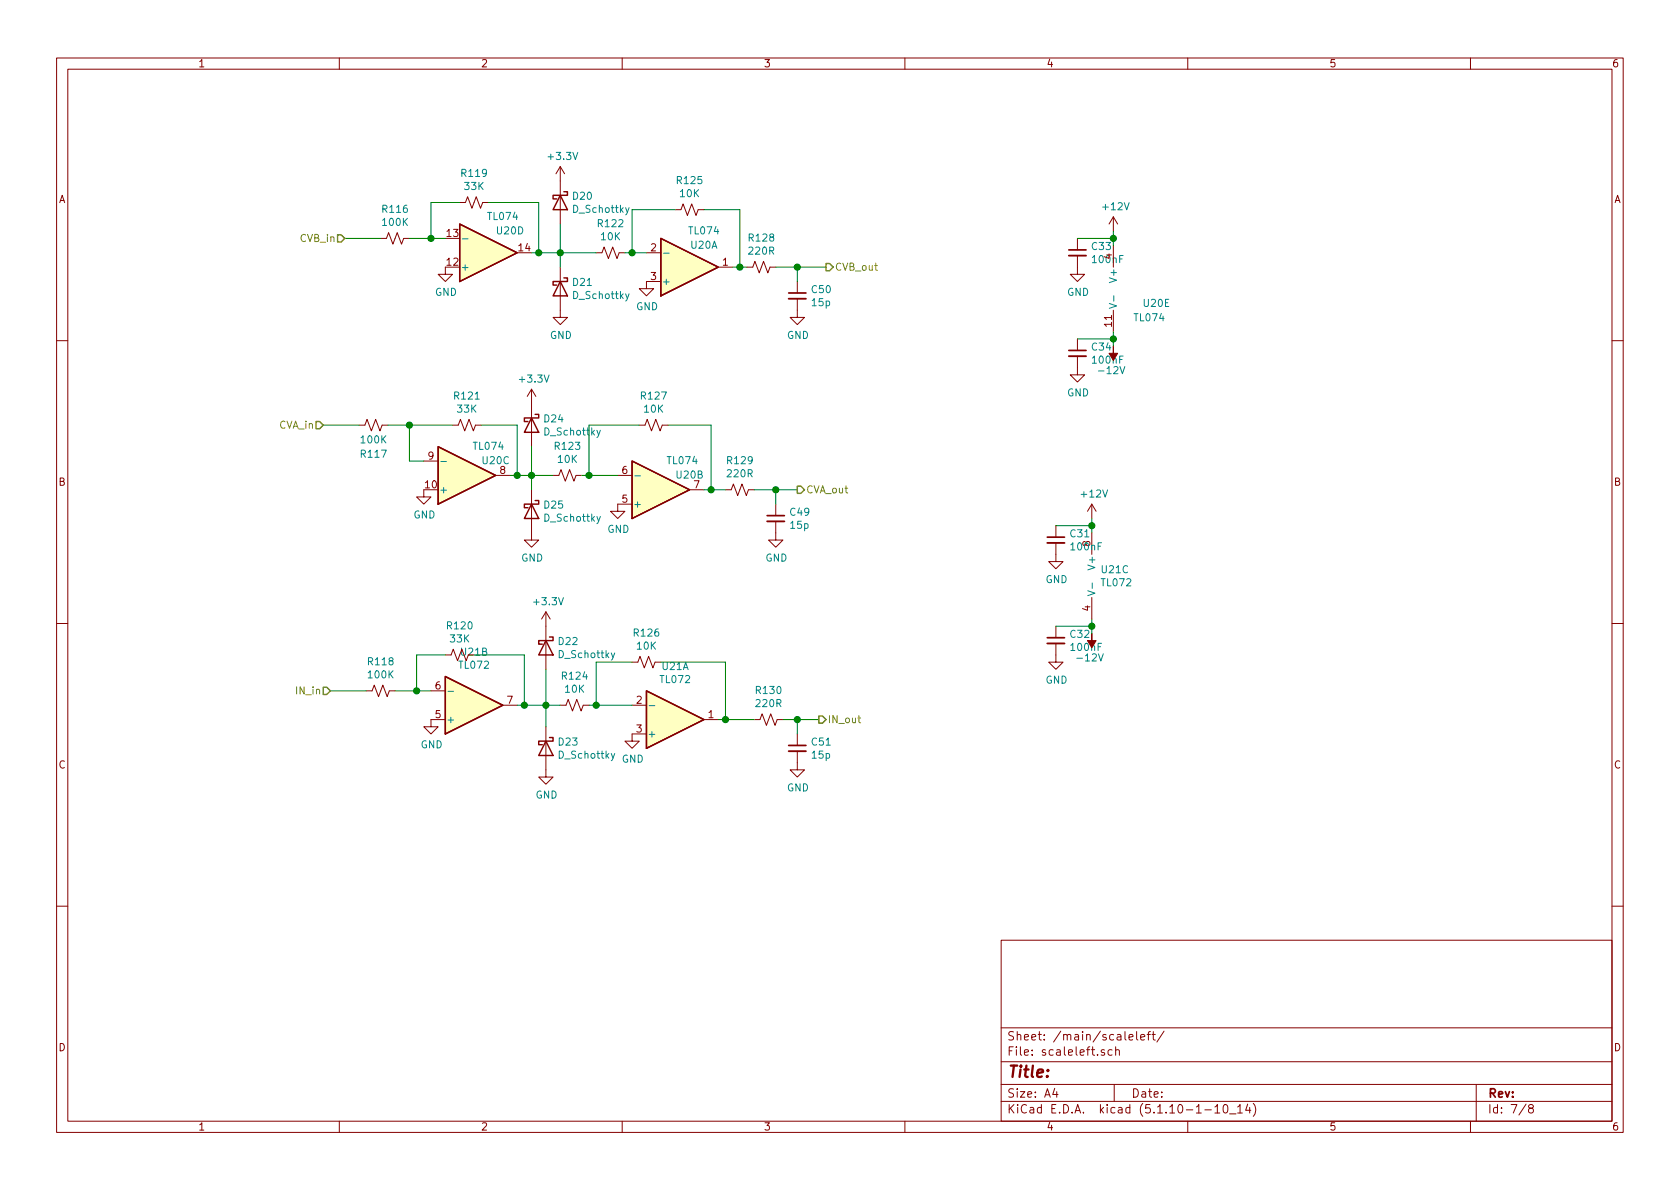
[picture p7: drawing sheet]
<svg xmlns="http://www.w3.org/2000/svg" width="297mm" height="210mm" viewBox="0 0 297 210" stroke-linecap="round" stroke-linejoin="round" font-family="sans-serif">
<g fill="none" stroke="#840000" stroke-width=".18">
<path d="M10 10.3h277v189.9h-277zM12 12.2h273v186.1h-273zM60 10.3v1.9M110 10.3v1.9M160 10.3v1.9M210 10.3v1.9M260 10.3v1.9M81.3 35.8h1l.4-1 .7 2 .8-2 .8 2 .3-1h1.1M99.1 29.5v10.1M99.1 29.5l-.8 1.2M99.1 29.5l.7 1.2M119.4 37.1h1l.4-1 .7 2 .8-2 .8 2 .3-1h1.1"/>
<path d="M196.8 38.3l-.7 1.3M196.8 38.3v2.6M196.8 38.3l.8 1.3M67.3 42.2h1l.4-1.1 .8 2.1 .7-2.1 .8 2.1 .4-1h1M78.7 47.2v1.3h1.3l-1.3 1.3-1.2-1.3h1.2M99.1 47.2v8.9h1.2l-1.2 1.3-1.3-1.3h1.3M105.4 44.7h1l.4-1 .8 2 .7-2 .8 2 .4-1h1M114.3 44.7h2.5M116.8 49.8h-2.5v1.2h1.3l-1.3 1.3-1.3-1.3h1.3M127 47.2h2.5M132.1 47.2h1l.4-1 .7 2.1 .8-2.1 .8 2.1 .3-1.1h1.1M141 52.8v3.3h1.2l-1.2 1.3-1.3-1.3h1.3"/>
<path d="M141 49.8v2M190.5 45.2v3.3h1.3l-1.3 1.3-1.3-1.3h1.3M190.5 42.2v2M190.5 59.9v2.1M196.8 43.4v3.8M196.8 54.9v3.8M10 60.2h2M63.5 75.2h1l.4-1 .8 2 .7-2 .8 2 .4-1h1M80 75.2h1l.4-1 .8 2 .7-2 .8 2 .4-1h1M94 68.8v10.2M94 68.8l-.8 1.3M94 68.8l.7 1.3"/>
<path d="M113 75.2h1l.4-1 .8 2 .8-2 .7 2 .4-1h1M190.5 63v3.3h1.3l-1.3 1.3-1.3-1.3h1.3M285 60.2h2M74.9 86.6v1.3h1.3l-1.3 1.2-1.2-1.2h1.2M74.9 81.5h2.6M87.6 84.1h2.6M94 86.6v8.9h1.2l-1.2 1.3-1.3-1.3h1.3M97.8 84.1h1l.4-1 .7 2 .8-2 .8 2 .4-1h1M109.2 84.1h2.6M111.8 89.1h-2.6v1.3h1.3l-1.3 1.3-1.3-1.3h1.3M121.9 86.6h2.6M128.3 86.6h1l.4-1 .7 2 .8-2 .8 2 .3-1h1"/>
<path d="M137.2 92.2v3.3h1.2l-1.2 1.3-1.3-1.3h1.3M137.2 89.1v2.1M186.7 96v3.3h1.3l-1.3 1.3-1.3-1.3h1.3M186.7 93v2M193 89.1v2.6M193 94.2v3.8M193 89.1l-.7 1.3M193 89.1l.8 1.3M10 110.3h2M78.7 115.8h1.1l.3-1 .8 2 .8-2 .7 2 .4-1M96.5 108.2v10.2M96.5 108.2l-.7 1.3"/>
<path d="M96.5 108.2l.8 1.3M111.8 117.1h1l.4-1 .7 2 .8-2 .7 2 .4-1h1M186.7 113.8v3.3h1.3l-1.3 1.3-1.3-1.3h1.3M186.7 110.7v2.1M193 105.7v3.8M285 110.3h2M64.8 122.2h1l.4-1 .7 2 .8-2 .8 2 .3-1h1M76.2 122.2h2.5M78.7 127.2h-2.5v1.3h1.3l-1.3 1.3-1.3-1.3h1.3M88.9 124.7h2.5M96.5 128.5v8.9h1.3l-1.3 1.3-1.3-1.3h1.3M99.1 124.7h1l.4-1 .7 2 .8-2 .7 2 .4-1h1"/>
<path d="M111.8 124.7h2.5M114.3 129.8h-2.5v1.3h1.2l-1.2 1.2-1.3-1.2h1.3M124.5 127.2h2.5M133.3 127.2h1.1l.3-1 .8 2.1 .8-2.1 .7 2.1 .4-1.1h1M141 132.8v3.3h1.2l-1.2 1.3-1.3-1.3h1.3M141 129.8v2M10 160.2h2M177 166.3h108v32h-108zM285 160.2h2M60 198.3v1.9M110 198.3v1.9M160 198.3v1.9"/>
<path d="M177 194.8h108M177 191.8h108M177 187.8h108M177 181.8h108M186.5 192.5l-.4 1h1M186.8 193v1M195.3 185.7a.37 .37 0 0 0-.6 .1l.1 .2 .5 .2v.1l-.2 .3-.4-.1M196.6 185.7l-.4-.1-.3 .3 .1 .6 .2 .1 .4-.1M197 191.8v3M197.3 185.7a.37 .37 0 0 1 .6 .1v.8M197.3 185.1v1.5M199.6 183.4l.7-.1v-.3l-.5-.1-.2 .2 .1 .7h.6"/>
<path d="M201 182.4v1.3l.2 .2M201.7 183.4l.7-.1-.1-.3-.4-.1-.2 .2 .1 .7h.5M202.8 182.9h.6M203.4 182.4l-.4 .2v1.3M203.7 182.9h.6M203.9 182.4v1.3l.4 .2M205.8 182.3l-1.3 2M210 198.3v1.9M213 196.3h1.2M214.8 195.8l.4-.5v1.5M214.8 196.8h.9M216.4 195.5l.3-.2a.94 .94 0 0 1 0 1.5l-.4-.3v-.6z"/>
<path d="M217.4 197h1.1M218.8 195.8l.5-.5v1.5M218.8 196.8h.9M220.6 195.2l-.4 1.1h1M221 195.8v1M221.6 195.1a1.71 1.71 0 0 1 0 2.3M260 198.3v1.9M261 191.8v6.5M269.8 195.2l-1.2 2M270.6 196l-.3-.2v-.2l.3-.3h.2l.3 .3-.1 .2-.6 .2a.48 .48 0 0 0-.1 .7l.3 .1 .4-.1a.48 .48 0 0 0-.2-.7"/>
</g>
<g fill="#ffffc2" stroke="#ffffc2" stroke-width=".18">
<path d="M81.3 39.6l10.1 5.1-10.1 5.1z"/>
<path d="M77.5 79l10.1 5.1-10.1 5z"/>
<path d="M116.8 42.2l10.2 5-10.2 5.1z"/>
<path d="M111.8 81.5l10.1 5.1-10.1 5.1z"/>
<path d="M114.3 122.2l10.2 5-10.2 5.1z"/>
<path d="M78.7 119.6l10.2 5.1-10.2 5.1z"/>
</g>
<g fill="none" stroke="#840000" stroke-width=".25">
<path d="M81.3 39.6l10.1 5.1-10.1 5.1zM99.1 34.5l1.2 2.6h-2.5zM99.7 33.9h.6v.6h-2.5v.7h.6M99.1 49.8l1.2 2.5h-2.5zM99.7 49.1h.6v.7h-2.5v.6h.6M116.8 42.2l10.2 5-10.2 5.1zM77.5 79l10.1 5.1-10.1 5zM94 73.9l1.2 2.5h-2.5zM94.6 73.3h.6v.6h-2.5v.6h.6M94 89.1l1.2 2.6h-2.5zM94.6 88.5h.6v.6h-2.5v.7h.6M111.8 81.5l10.1 5.1-10.1 5.1z"/>
<path d="M78.7 119.6l10.2 5.1-10.2 5.1zM96.5 113.3l1.3 2.5h-2.6zM97.2 112.6h.6v.7h-2.6v.6h.7M96.5 131.1l1.3 2.5h-2.6zM97.2 130.4h.6v.7h-2.6v.6h.7M114.3 122.2l10.2 5-10.2 5.1z"/>
</g>
<g fill="none" stroke="#008484" stroke-width=".18">
<path d="M111.2 36.7l-.4 1.2-.2 .1M81.8 42.2h1M111.2 52l-.4 1.1-.2 .1M117.3 44.8h1M196.1 53.7l1.3 .4-1.3 .4M196.9 52.3v1M106.1 76.1l-.4 1.1-.2 .2M78 81.6h.9M106.1 91.3l-.4 1.2-.2 .1M112.2 84.1h1M108.7 115.5l-.4 1.1-.2 .1M192.3 104.5l1.3 .4-1.3 .4"/>
<path d="M193.1 103.1v1M79.2 122.2h1M108.7 133.2l-.4 1.2-.2 .1M114.8 124.8h1"/>
</g>
<path d="M139.4 52.8h3.1M189 45.2h3M189 63h3M135.6 92.2h3.1M185.2 96h3M185.2 113.8h3M139.4 132.8h3.1" fill="none" stroke="#840000" stroke-width=".33"/>
<path d="M139.4 51.8h3.1M189 44.2h3M189 62h3M135.6 91.2h3.1M185.2 95h3M185.2 112.8h3M139.4 131.8h3.1" fill="none" stroke="#840000" stroke-width=".3"/>
<g fill="#840000" stroke="#840000" stroke-width=".18">
<path d="M193 112v1.3h.8l-.8 1.2-.7-1.2h.7z"/>
<path d="M196.8 61.2v1.3h.8l-.8 1.2-.7-1.2h.7z"/>
</g>
<g fill="none" stroke="#008400" stroke-width=".18">
<path d="M81.3 35.8h-5.1v6.4M86.4 35.8h8.8v8.9M99.1 39.6v7.6M119.4 37.1h-7.6v7.6M124.5 37.1h6.3v10.1M61 42.2h6.3M72.4 42.2h6.3M94 44.7h11.4M110.5 44.7h3.8M129.5 47.2h2.6M137.2 47.2h8.8M141 47.2v2.6"/>
<path d="M190.5 42.2h6.3M190.5 59.9h6.3M196.8 40.9v2.5M196.8 58.7v2.5M57.1 75.2h6.4M68.6 75.2h11.4M72.4 75.2v6.3h2.5M85.1 75.2h6.3v8.9M94 79v7.6M113 75.2h-8.9v8.9M118.1 75.2h7.6v11.4M90.2 84.1h7.6"/>
<path d="M102.9 84.1h6.3M124.5 86.6h3.8M133.3 86.6h7.7M137.2 86.6v2.5M186.7 93h6.3M193 91.7v2.5M78.7 115.8h-5v6.4M83.8 115.8h8.9v8.9M96.5 118.4v10.1M111.8 117.1h-6.4v7.6M116.8 117.1h11.5v10.1M186.7 110.7h6.3"/>
<path d="M193 109.5v2.5M58.4 122.2h6.4M69.8 122.2h6.4M91.4 124.7h7.7M104.1 124.7h7.7M127 127.2h6.3M138.4 127.2h6.4M141 127.2v2.6"/>
</g>
<path d="M151.7 127h.5M151.9 126.5v1.1l.3 .2" fill="none" stroke="#848400" stroke-width=".18"/>
<path d="M59.7 41.5h.6l.7 .7-.7 .6h-.6zM146 46.6h.7l.6 .6-.6 .7h-.7zM55.9 74.5h.6l.6 .7-.6 .6h-.6zM141 86h.6l.6 .6-.6 .6h-.6zM57.1 121.5h.7l.6 .7-.6 .6h-.7zM144.8 126.6h.6l.6 .6-.6 .7h-.6z" fill="none" stroke="#848400" stroke-width=".25"/>
<g fill="#008400" stroke="#008400" stroke-width=".25">
<circle cx="94" cy="84.1" r=".51"/>
<circle cx="104.1" cy="84.1" r=".51"/>
<circle cx="96.5" cy="124.7" r=".51"/>
<circle cx="95.3" cy="44.7" r=".51"/>
<circle cx="99.1" cy="44.7" r=".51"/>
<circle cx="111.8" cy="44.7" r=".51"/>
<circle cx="193" cy="110.7" r=".51"/>
<circle cx="193" cy="93" r=".51"/>
<circle cx="72.4" cy="75.2" r=".51"/>
<circle cx="196.9" cy="59.9" r=".51"/>
<circle cx="196.9" cy="42.2" r=".51"/>
<circle cx="130.8" cy="47.2" r=".51"/>
<circle cx="91.4" cy="84.1" r=".51"/>
<circle cx="76.2" cy="42.2" r=".51"/>
<circle cx="125.7" cy="86.6" r=".51"/>
<circle cx="141" cy="127.2" r=".51"/>
<circle cx="128.3" cy="127.2" r=".51"/>
<circle cx="105.4" cy="124.7" r=".51"/>
<circle cx="137.2" cy="86.6" r=".51"/>
<circle cx="92.7" cy="124.7" r=".51"/>
<circle cx="73.7" cy="122.2" r=".51"/>
<circle cx="141" cy="47.2" r=".51"/>
</g>
<text font-size="2.8" fill="#840000" x="178" y="190.5">Title:</text>
<g font-size="2.1" fill="#840000">
<text x="178" y="184">Sheet: /main/scaleleft/</text>
<text x="178" y="186.7">File: scaleleft.sch</text>
<text x="178" y="196.9">KiCad E.D.A. kicad (5.1.10-1-10_14)</text>
<text x="178" y="194.1">Size: A4</text>
<text x="200" y="194.1">Date:</text>
<text x="263" y="194.1">Rev:</text>
<text x="263" y="196.9">Id: 7/8</text>
</g>
<g font-size="1.8" fill="#840000">
<text x="35" y="11.9">1</text>
<text x="85" y="11.9">2</text>
<text x="135" y="11.9">3</text>
<text x="185" y="11.9">4</text>
<text x="235" y="11.9">5</text>
<text x="285" y="11.9">6</text>
<text x="10.4" y="35.9">A</text>
<text x="285.4" y="35.9">A</text>
<text x="79" y="41.9">13</text>
<text x="79" y="47">12</text>
<text x="91.7" y="44.4">14</text>
<text x="115.1" y="44.4">2</text>
<text x="127.8" y="47">1</text>
<text x="196.6" y="45.8" transform="rotate(-90 196.6 45.8)">4</text>
<text x="115.1" y="49.5">3</text>
<text x="196.6" y="57.7" transform="rotate(-90 196.6 57.7)">11</text>
<text x="75.7" y="81.3">9</text>
<text x="88.4" y="83.8">8</text>
<text x="110" y="83.8">6</text>
<text x="10.4" y="85.9">B</text>
<text x="75.2" y="86.4">10</text>
<text x="110" y="88.9">5</text>
<text x="122.7" y="86.4">7</text>
<text x="285.4" y="85.9">B</text>
<text x="192.8" y="96.6" transform="rotate(-90 192.8 96.6)">8</text>
<text x="192.8" y="108" transform="rotate(-90 192.8 108)">4</text>
<text x="81.6" y="115.9">U21B</text>
<text x="77" y="121.9">6</text>
<text x="89.7" y="124.5">7</text>
<text x="112.5" y="124.5">2</text>
<text x="77" y="127">5</text>
<text x="112.5" y="129.5">3</text>
<text x="125.2" y="127">1</text>
<text x="10.4" y="135.9">C</text>
<text x="285.4" y="135.9">C</text>
<text x="10.4" y="185.9">D</text>
<text x="285.4" y="185.9">D</text>
<text x="35" y="199.9">1</text>
<text x="85" y="199.9">2</text>
<text x="135" y="199.9">3</text>
<text x="185" y="199.9">4</text>
<text x="235" y="199.9">5</text>
<text x="285" y="199.9">6</text>
</g>
<g font-size="1.8" fill="#008484">
<text x="97.1" y="28.3">+3.3V</text>
<text x="81.7" y="31.3">R119</text>
<text x="82.2" y="33.6">33K</text>
<text x="101.3" y="35.3">D20</text>
<text x="119.8" y="32.6">R125</text>
<text x="120.3" y="34.9">10K</text>
<text x="67.7" y="37.6">R116</text>
<text x="67.7" y="39.9">100K</text>
<text x="86.4" y="38.9">TL074</text>
<text x="87.9" y="41.4">U20D</text>
<text x="101.4" y="37.6">D_Schottky</text>
<text x="105.8" y="40.2">R122</text>
<text x="121.9" y="41.4">TL074</text>
<text x="195.1" y="37.2">+12V</text>
<text x="81.4" y="47.9">+</text>
<text x="106.3" y="42.5">10K</text>
<text x="122.2" y="44">U20A</text>
<text x="132.5" y="42.7">R128</text>
<text x="132.5" y="45">220R</text>
<text x="193.1" y="44.2">C33</text>
<text x="193.3" y="46.5">100nF</text>
<text x="76.9" y="52.3">GND</text>
<text x="101.3" y="50.6">D21</text>
<text x="101.4" y="52.9">D_Schottky</text>
<text x="117" y="50.4">+</text>
<text x="143.6" y="51.8">C50</text>
<text x="188.7" y="52.3">GND</text>
<text x="197.5" y="49.6" transform="rotate(-90 197.5 49.6)">V+</text>
<text x="97.2" y="59.9">GND</text>
<text x="112.5" y="54.9">GND</text>
<text x="139.1" y="59.9">GND</text>
<text x="143.6" y="54.1">15p</text>
<text x="200.7" y="56.8">TL074</text>
<text x="202.3" y="54.3">U20E</text>
<text x="193.1" y="62">C34</text>
<text x="193.3" y="64.3">100nF</text>
<text x="80.4" y="70.7">R121</text>
<text x="92" y="67.7">+3.3V</text>
<text x="113.5" y="70.7">R127</text>
<text x="188.7" y="70.1">GND</text>
<text x="194.6" y="66.2">-12V</text>
<text x="80.9" y="73">33K</text>
<text x="96.3" y="74.7">D24</text>
<text x="96.3" y="77">D_Schottky</text>
<text x="113.9" y="73">10K</text>
<text x="63.9" y="80.9">R117</text>
<text x="63.9" y="78.4">100K</text>
<text x="83.8" y="79.5">TL074</text>
<text x="85.4" y="82.1">U20C</text>
<text x="98.2" y="79.5">R123</text>
<text x="98.7" y="81.9">10K</text>
<text x="118.1" y="82.1">TL074</text>
<text x="128.7" y="82.1">R129</text>
<text x="77.6" y="87.2">+</text>
<text x="96.3" y="89.9">D25</text>
<text x="111.9" y="89.8">+</text>
<text x="119.7" y="84.6">U20B</text>
<text x="128.7" y="84.4">220R</text>
<text x="191.3" y="88">+12V</text>
<text x="73.1" y="91.7">GND</text>
<text x="96.3" y="92.2">D_Schottky</text>
<text x="107.4" y="94.2">GND</text>
<text x="139.8" y="91.2">C49</text>
<text x="139.8" y="93.5">15p</text>
<text x="189.3" y="95">C31</text>
<text x="92.2" y="99.3">GND</text>
<text x="135.3" y="99.3">GND</text>
<text x="189.5" y="97.3">100nF</text>
<text x="193.7" y="100.4" transform="rotate(-90 193.7 100.4)">V+</text>
<text x="194.8" y="101.4">U21C</text>
<text x="94.6" y="107">+3.3V</text>
<text x="184.9" y="103.1">GND</text>
<text x="194.8" y="103.7">TL072</text>
<text x="79.2" y="111.3">R120</text>
<text x="79.7" y="113.6">33K</text>
<text x="112.2" y="112.6">R126</text>
<text x="189.3" y="112.8">C32</text>
<text x="65.2" y="117.6">R118</text>
<text x="65.2" y="120">100K</text>
<text x="81.3" y="118.3">TL072</text>
<text x="98.8" y="114.1">D22</text>
<text x="98.9" y="116.4">D_Schottky</text>
<text x="112.7" y="114.9">10K</text>
<text x="117.1" y="118.5">U21A</text>
<text x="189.5" y="115.1">100nF</text>
<text x="190.8" y="117">-12V</text>
<text x="99.5" y="120.2">R124</text>
<text x="100" y="122.5">10K</text>
<text x="116.8" y="120.8">TL072</text>
<text x="133.8" y="122.7">R130</text>
<text x="133.8" y="125">220R</text>
<text x="184.9" y="120.9">GND</text>
<text x="78.9" y="127.9">+</text>
<text x="98.8" y="131.8">D23</text>
<text x="114.4" y="130.4">+</text>
<text x="143.6" y="131.8">C51</text>
<text x="74.4" y="132.3">GND</text>
<text x="98.9" y="134.2">D_Schottky</text>
<text x="109.9" y="134.9">GND</text>
<text x="143.6" y="134.2">15p</text>
<text x="94.7" y="141.2">GND</text>
<text x="139.1" y="139.9">GND</text>
</g>
<g font-size="1.8" fill="#848400">
<text x="53.1" y="42.8">CVB_in</text>
<text x="147.6" y="47.9">CVB_out</text>
<text x="49.3" y="75.8">CVA_in</text>
<text x="142.5" y="87.2">CVA_out</text>
<text x="52.6" y="122.8">IN_in</text>
<text x="146.3" y="127.9">IN_out</text>
</g>
</svg>
